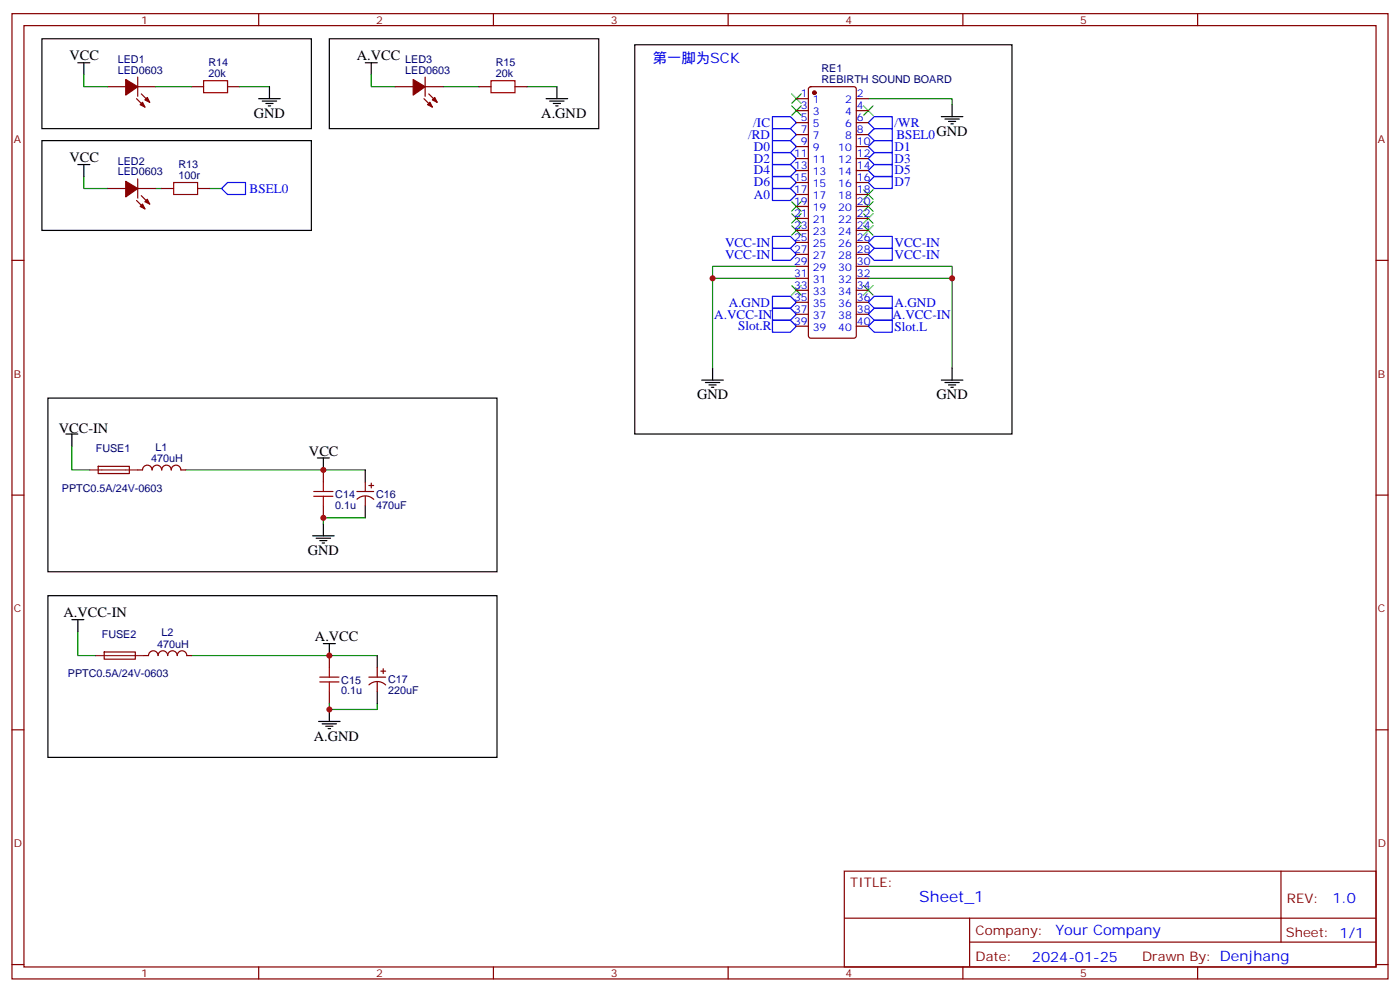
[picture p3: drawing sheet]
<svg xmlns="http://www.w3.org/2000/svg" width="412mm" height="292mm" viewBox="0 0 412 292" stroke-linecap="round" stroke-linejoin="round" font-family="sans-serif">
<g fill="none" stroke="#870000" stroke-width=".35">
<path d="M3.5 4h405.4v284.4h-405.4zM7.1 7.5h398.2v277.3h-398.2zM76.2 4v3.5M145.3 4v3.5M214.5 4v3.5M283.6 4v3.5M352.8 4v3.5M31.7 25.5h5.3M40.2 29.1l2.5 2.4M40.6 25.5h5.3M40.6 22.7v5.7M41.6 27.7l2.5 2.4"/>
<path d="M56.4 25.5h3.6M67 25.5h3.6M116.4 25.5h5.3M124.9 29.1l2.5 2.4M125.2 25.5h5.3M125.2 22.7v5.7M126.3 27.7l2.5 2.4M141.1 25.5h3.5M151.7 25.5h3.5M234.6 29.1h3.5M234.6 32.6h3.5M234.6 36.1h3.5"/>
<path d="M234.6 39.7h3.5M238.4 25.7l.4-.2h12.7l.5 .2 .2 .5v72.7l-.2 .5-.5 .2h-12.7l-.5-.2-.2-.5v-72.7zM252.2 29.1h3.6M252.2 32.6h3.6M252.2 36.1h3.6M252.2 39.7h3.6M31.7 55.5h5.3M40.2 59.1l2.5 2.4M40.6 52.7v5.6M40.6 55.5h5.3M41.6 57.6l2.5 2.5M47.6 55.5h3.6"/>
<path d="M58.2 55.5h3.5M234.6 43.2h3.5M234.6 46.7h3.5M234.6 50.2h3.5M234.6 53.8h3.5M234.6 57.3h3.5M252.2 43.2h3.6M252.2 46.7h3.6M252.2 50.2h3.6M252.2 53.8h3.6M252.2 57.3h3.6M3.5 76.7h3.6"/>
<path d="M234.6 78.5h3.5M234.6 74.9h3.5M234.6 71.4h3.5M234.6 67.9h3.5M234.6 60.8h3.5M234.6 64.3h3.5M252.2 78.5h3.6M252.2 74.9h3.6M252.2 71.4h3.6M252.2 67.9h3.6M252.2 60.8h3.6M252.2 64.3h3.6"/>
<path d="M405.3 76.7h3.6M234.6 96.1h3.5M234.6 92.6h3.5M234.6 89h3.5M234.6 85.5h3.5M234.6 82h3.5M252.2 96.1h3.6M252.2 92.6h3.6M252.2 89h3.6M252.2 85.5h3.6M252.2 82h3.6M28.9 137.4h9.2v2.1h-9.1z"/>
<path d="M40.6 138.4h1.4a1.41 1.41 0 0 1 1.4-1.4 1.41 1.41 0 0 1 1.4 1.4 1.41 1.41 0 0 1 1.4-1.4 1.41 1.41 0 0 1 1.4 1.4 1.41 1.41 0 0 1 1.4-1.4 1.41 1.41 0 0 1 1.4 1.4 1.41 1.41 0 0 1 1.5-1.4 1.41 1.41 0 0 1 1.4 1.4h1.4M95.2 138.4v3.6M3.5 145.8h3.6M95.2 149v3.5M105.1 144.8h5M105.2 147.1a3.5 3.5 0 0 1 4.9 0M107.6 142v2.8M107.6 146.2v2.8M108.7 143h1.4M109.4 142.3v1.4M405.3 145.8h3.6M30.7 192.1h9.1l.1 2-9.2 .1z"/>
<path d="M42.3 193.1h1.4a1.41 1.41 0 0 1 1.5-1.4 1.41 1.41 0 0 1 1.4 1.4 1.41 1.41 0 0 1 1.4-1.4 1.41 1.41 0 0 1 1.4 1.4 1.41 1.41 0 0 1 1.4-1.4 1.41 1.41 0 0 1 1.4 1.4 1.41 1.41 0 0 1 1.4-1.4 1.41 1.41 0 0 1 1.4 1.4h1.4M97 193.1v3.5M108.7 199.5h4.9M111.1 196.6v2.9M112.2 197.7h1.4M112.9 197v1.4M3.5 215h3.6M97 203.7v3.5M108.7 201.7a3.5 3.5 0 0 1 4.9 .1M111.1 200.9v2.8M405.3 215h3.6M248.7 256.6h156.6v28.2h-156.6z"/>
<path d="M377.3 256.6v20.9M248.7 270.5h156.5M285.6 277.5h119.6M285.6 270.5v14.1M3.5 284.1h3.6M76.2 284.8v3.6M145.3 284.8v3.6M214.5 284.8v3.6M283.6 284.8v3.6M352.8 284.8v3.6M405.3 284.1h3.6"/>
</g>
<g fill="none" stroke="#3c3" stroke-width=".35">
<path d="M233.2 27.7l2.8 2.8M233.2 31.2l2.8 2.8M236 27.7l-2.8 2.8M236 31.2l-2.8 2.8M254.4 31.2l2.8 2.8M257.2 31.2l-2.8 2.8M233.2 59.4l2.8 2.8M236 59.4l-2.8 2.8M254.4 55.9l2.8 2.8M254.4 59.4l2.8 2.8M257.2 55.9l-2.8 2.8M257.2 59.4l-2.8 2.8"/>
<path d="M233.2 62.9l2.8 2.9M233.2 66.5l2.8 2.8M236 62.9l-2.8 2.9M236 66.5l-2.8 2.8M254.4 62.9l2.8 2.9M254.4 66.5l2.8 2.8M257.2 62.9l-2.8 2.9M257.2 66.5l-2.8 2.8M233.2 84.1l2.8 2.8M236 84.1l-2.8 2.8M254.4 84.1l2.8 2.8M257.2 84.1l-2.8 2.8"/>
</g>
<g fill="none" stroke="#000" stroke-width=".35">
<path d="M12.3 11.4h79.4v26.5h-79.4zM22.9 18.5h3.6M24.7 18.5v3.5M97 11.4h79.4v26.5h-79.4zM107.6 18.5h3.5M109.4 18.5v3.5M187 13.2h111.1v114.6h-111.1zM76.2 29.1h6.3M77.3 29.8h4.2M78.3 30.5h2.1M79 31.2h.7M79.4 25.5v3.6"/>
<path d="M160.9 29.1h6.3M161.9 29.8h4.3M163 30.5h2.1M163.7 31.2h.7M164 25.5v3.6M277.3 34.4h6.3M278.3 35.1h4.3M279.4 35.8h2.1M280.1 36.5h.7M280.5 30.8v3.6M12.3 41.4h79.4v26.5h-79.4zM22.9 48.5h3.6"/>
<path d="M24.7 48.5v3.5M14.1 117.3h132.3v51.1h-132.3zM206.7 112h6.4M207.8 112.7h4.2M208.8 113.4h2.2M209.5 114.1h.8M209.9 108.4v3.6M277.3 112h6.3M278.3 112.7h4.3M279.4 113.4h2.1M280.1 114.1h.7M280.5 108.4v3.6"/>
<path d="M19.4 127.8h3.5M21.2 127.8v3.6M93.5 134.9h3.5M95.2 134.9v3.5M107.6 138.4v3.6M92.1 157.8h6.3M93.1 158.5h4.3M94.2 159.2h2.1M94.9 159.9h.7M95.2 154.3v3.5M107.6 149v3.5M14.1 175.5h132.3v47.6h-132.3z"/>
<path d="M21.2 182.5h3.5M22.9 182.5v3.6M95.2 189.6h3.6M97 189.6v3.5M111.1 193.1v3.5M93.8 212.5h6.4M94.9 213.2h4.2M96 213.9h2.1M96.7 214.6h.7M97 209v3.5M111.1 203.7v3.5"/>
</g>
<g fill="none" stroke="#008700" stroke-width=".35">
<path d="M24.7 22v3.5h7M45.9 25.5h10.5M70.6 25.5h8.8M109.4 22v3.5h7M130.5 25.5h10.6M155.2 25.5h8.8M255.8 29.1h24.7v1.7M24.7 52v3.5h7M45.9 55.5h1.7M61.7 55.5h3.6M234.6 78.5h-24.7v29.9M255.8 78.5h24.7v29.9"/>
<path d="M209.9 82h24.7M255.8 82h24.7M21.2 131.4v7h5.3M54.7 138.4h52.9M107.6 152.5h-12.4v1.8M22.9 186.1v7h5.3M56.4 193.1h54.7M97 207.2v1.8h14.1v-1.8"/>
</g>
<path d="M60 23.8h7v3.5h-7zM144.6 23.8h7.1v3.5h-7.1zM51.2 53.8h7v3.5h-7zM92.4 146.2h5.7M92.4 144.8h5.7M95.2 142v2.8M95.2 146.2v2.8M94.2 199.5h5.6M97 196.6v2.9M94.2 200.9h5.6M97 200.9v2.8" fill="none" stroke="#a10000" stroke-width=".35"/>
<g fill="#870000" stroke="#870000" stroke-width=".35">
<path d="M121.7 23.4l3.5 2.1-3.5 2.5z"/>
<path d="M125.9 30.8l.7-.7 .8 1.4z"/>
<path d="M128.1 28.7l.7 1.4-1.4-.7z"/>
<path d="M37 23.4l3.6 2.1-3.6 2.5z"/>
<path d="M41.3 30.8l.7-.7 .7 1.4z"/>
<path d="M43.4 28.7l.7 1.4-1.4-.7z"/>
<path d="M37 53.4l3.6 2.1-3.6 2.5z"/>
<path d="M41.3 60.8l.7-.7 .7 1.4z"/>
<path d="M42.7 59.4l.7-.7 .7 1.4z"/>
<circle cx="239.9" cy="27.3" r=".53"/>
</g>
<path d="M26.5 138.4h14.1M28.2 193.1h14.1" fill="none" stroke="#8c2424" stroke-width=".35"/>
<g fill="none" stroke="#00f" stroke-width=".35">
<path d="M227.5 34.4h5.3l1.8 1.7-1.8 1.8h-5.3zM227.5 37.9h5.3l1.8 1.8-1.8 1.7h-5.3zM257.5 37.9h5.3v3.5h-5.3l-1.7-1.7zM257.5 34.4h5.3v3.5h-5.3l-1.7-1.8zM67 53.8h5.3v3.5h-5.3l-1.7-1.8zM227.5 41.4h5.3l1.8 1.8-1.8 1.7h-5.3zM227.5 44.9h5.3l1.8 1.8-1.8 1.8h-5.3zM227.5 48.5h5.3l1.8 1.7-1.8 1.8h-5.3zM227.5 52h5.3l1.8 1.8-1.8 1.7h-5.3zM227.5 55.5h5.3l1.8 1.8-1.8 1.8h-5.3zM255.8 43.2l1.7-1.8h5.3v3.5h-5.3zM255.8 53.8l1.7-1.8h5.3v3.5h-5.3z"/>
<path d="M257.5 44.9h5.3v3.6h-5.3l-1.7-1.8zM257.5 48.5h5.3v3.5h-5.3l-1.7-1.8zM227.5 69.6h5.3l1.8 1.8-1.8 1.8h-5.3zM227.5 73.2h5.3l1.8 1.7-1.8 1.8h-5.3zM255.8 74.9l1.7-1.7h5.3v3.5h-5.3zM257.5 69.6h5.3v3.6h-5.3l-1.7-1.8zM227.5 87.3h5.3l1.8 1.7-1.8 1.8h-5.3zM227.5 90.8h5.3l1.8 1.8-1.8 1.7h-5.3zM227.5 94.3h5.3l1.8 1.8-1.8 1.8h-5.3zM255.8 96.1l1.7-1.8h5.3v3.6h-5.3zM255.8 92.6l1.7-1.8h5.3v3.5h-5.3zM257.5 87.3h5.3v3.5h-5.3l-1.7-1.8z"/>
</g>
<g fill="#c00">
<circle cx="97" cy="209" r=".88"/>
<circle cx="95.3" cy="152.5" r=".88"/>
<circle cx="97" cy="193.1" r=".88"/>
<circle cx="95.3" cy="138.4" r=".88"/>
<circle cx="209.9" cy="82" r=".88"/>
<circle cx="280.5" cy="82" r=".88"/>
</g>
<text font-size="4.6" fill="#00f" x="270.8" y="265.6">Sheet_1</text>
<g font-size="4.2">
<text x="20.5" y="17.8">VCC</text>
<text x="105.1" y="17.8">A.VCC</text>
<text x="74.8" y="34.7">GND</text>
<text x="159.5" y="34.7">A.GND</text>
<text x="20.5" y="47.8">VCC</text>
<text x="205.3" y="117.6">GND</text>
<text x="275.9" y="117.6">GND</text>
<text x="17.3" y="127.5">VCC-IN</text>
<text x="91" y="134.2">VCC</text>
<text x="90.7" y="163.5">GND</text>
<text x="18.7" y="181.8">A.VCC-IN</text>
<text x="92.8" y="188.9">A.VCC</text>
<text x="92.4" y="218.2">A.GND</text>
</g>
<g font-size="4.2" fill="#00f">
<text x="192.3" y="18.5">第一脚为SCK</text>
<text x="392.5" y="265.9">1.0</text>
<text x="310.9" y="275.4">Your Company</text>
<text x="304" y="283.2">2024-01-25</text>
</g>
<g font-size="3.9" fill="#00f">
<text x="220.4" y="40.9">/RD</text>
<text x="221.9" y="37.4">/IC</text>
<text x="263.5" y="37.4">/WR</text>
<text x="264" y="40.9">BSEL0GND</text>
<text x="222.1" y="44.4">D0</text>
<text x="222.1" y="47.9">D2</text>
<text x="263.5" y="44.3">D1</text>
<text x="263.5" y="47.9">D3</text>
<text x="222.1" y="51.4">D4</text>
<text x="263.5" y="51.4">D5</text>
<text x="73.5" y="56.8">BSEL0</text>
<text x="222.1" y="54.9">D6</text>
<text x="222.1" y="58.5">A0</text>
<text x="263.5" y="54.9">D7</text>
<text x="213.6" y="72.7">VCC-IN</text>
<text x="213.6" y="76.2">VCC-IN</text>
<text x="263.5" y="72.7">VCC-IN</text>
<text x="263.5" y="76.2">VCC-IN</text>
<text x="210.4" y="93.8">A.VCC-IN</text>
<text x="214.7" y="90.3">A.GND</text>
<text x="262.9" y="93.8">A.VCC-IN</text>
<text x="263.5" y="90.3">A.GND</text>
<text x="217.4" y="97.3">Slot.R</text>
<text x="263.5" y="97.4">Slot.L</text>
</g>
<g font-size="3.9" fill="#800">
<text x="250.5" y="261.2">TITLE:</text>
<text x="379.1" y="265.9">REV:</text>
<text x="287.4" y="275.4">Company:</text>
<text x="378.7" y="276">Sheet: 1/1</text>
<text x="287.4" y="283.1">Date:</text>
<text x="336.4" y="283.2">Drawn By: Denjhang</text>
</g>
<g font-size="3.2" fill="#800">
<text x="41.6" y="7">1</text>
<text x="110.8" y="7">2</text>
<text x="179.9" y="7">3</text>
<text x="249.1" y="7">4</text>
<text x="318.2" y="7">5</text>
<text x="4.1" y="42.1">A</text>
<text x="405.9" y="42.1">A</text>
<text x="4.1" y="111.3">B</text>
<text x="405.9" y="111.3">B</text>
<text x="4.1" y="180.4">C</text>
<text x="405.9" y="180.4">C</text>
<text x="4.1" y="249.6">D</text>
<text x="405.9" y="249.6">D</text>
<text x="41.6" y="287.8">1</text>
<text x="110.8" y="287.8">2</text>
<text x="179.9" y="287.8">3</text>
<text x="249.1" y="287.8">4</text>
<text x="318.2" y="287.8">5</text>
</g>
<g font-size="3.2" fill="#000080">
<text x="34.7" y="21.7">LED0603</text>
<text x="34.7" y="18.5">LED1</text>
<text x="61.4" y="22.7">20k</text>
<text x="61.4" y="19.5">R14</text>
<text x="119.4" y="21.7">LED0603</text>
<text x="119.4" y="18.5">LED3</text>
<text x="146.1" y="22.7">20k</text>
<text x="146.1" y="19.5">R15</text>
<text x="242" y="21.3">RE1</text>
<text x="242" y="24.4">REBIRTH SOUND BOARD</text>
<text x="34.7" y="51.6">LED0603</text>
<text x="34.7" y="48.5">LED2</text>
<text x="52.6" y="52.7">100r</text>
<text x="52.6" y="49.5">R13</text>
<text x="28.2" y="133.2">FUSE1</text>
<text x="44.5" y="136.1">470uH</text>
<text x="45.8" y="132.8">L1</text>
<text x="18.2" y="144.9">PPTC0.5A/24V-0603</text>
<text x="98.8" y="149.8">0.1u</text>
<text x="98.8" y="146.7">C14</text>
<text x="110.8" y="149.8">470uF</text>
<text x="110.8" y="146.6">C16</text>
<text x="30" y="187.9">FUSE2</text>
<text x="46.3" y="190.7">470uH</text>
<text x="47.6" y="187.4">L2</text>
<text x="20" y="199.6">PPTC0.5A/24V-0603</text>
<text x="100.5" y="201.3">C15</text>
<text x="114.3" y="201.3">C17</text>
<text x="100.5" y="204.5">0.1u</text>
<text x="114.3" y="204.5">220uF</text>
</g>
<g font-size="3.2" fill="#00f">
<text x="235.9" y="28.7">1</text>
<text x="252.4" y="28.7">2</text>
<text x="235.9" y="32.2">3</text>
<text x="235.9" y="35.8">5</text>
<text x="239.4" y="30.5">1</text>
<text x="239.4" y="34">3</text>
<text x="248.9" y="34">4</text>
<text x="248.9" y="30.5">2</text>
<text x="252.4" y="35.8">6</text>
<text x="252.4" y="32.2">4</text>
<text x="235.9" y="39.3">7</text>
<text x="239.4" y="37.5">5</text>
<text x="239.4" y="41.1">7</text>
<text x="248.9" y="41.1">8</text>
<text x="248.9" y="37.5">6</text>
<text x="252.4" y="39.3">8</text>
<text x="233.9" y="46.4">11</text>
<text x="235.9" y="42.8">9</text>
<text x="239.4" y="44.6">9</text>
<text x="246.9" y="44.6">10</text>
<text x="252.4" y="46.4">12</text>
<text x="252.4" y="42.8">10</text>
<text x="233.9" y="49.9">13</text>
<text x="233.9" y="53.4">15</text>
<text x="239.4" y="48.1">11</text>
<text x="239.4" y="51.6">13</text>
<text x="246.9" y="51.6">14</text>
<text x="246.9" y="48.1">12</text>
<text x="252.4" y="53.4">16</text>
<text x="252.4" y="49.9">14</text>
<text x="233.9" y="56.9">17</text>
<text x="239.4" y="55.2">15</text>
<text x="239.4" y="58.7">17</text>
<text x="246.9" y="58.7">18</text>
<text x="246.9" y="55.2">16</text>
<text x="252.4" y="56.9">18</text>
<text x="233.9" y="60.5">19</text>
<text x="233.9" y="64">21</text>
<text x="239.4" y="62.2">19</text>
<text x="239.4" y="65.8">21</text>
<text x="246.9" y="65.8">22</text>
<text x="246.9" y="62.2">20</text>
<text x="252.4" y="64">22</text>
<text x="252.4" y="60.5">20</text>
<text x="233.9" y="67.5">23</text>
<text x="233.9" y="71">25</text>
<text x="239.4" y="69.3">23</text>
<text x="246.9" y="69.3">24</text>
<text x="252.4" y="71">26</text>
<text x="252.4" y="67.5">24</text>
<text x="233.9" y="74.6">27</text>
<text x="239.4" y="72.8">25</text>
<text x="239.4" y="76.3">27</text>
<text x="246.9" y="76.3">28</text>
<text x="246.9" y="72.8">26</text>
<text x="252.4" y="74.6">28</text>
<text x="233.9" y="78.1">29</text>
<text x="233.9" y="81.6">31</text>
<text x="239.4" y="79.9">29</text>
<text x="239.4" y="83.4">31</text>
<text x="246.9" y="83.4">32</text>
<text x="246.9" y="79.9">30</text>
<text x="252.4" y="81.6">32</text>
<text x="252.4" y="78.1">30</text>
<text x="233.9" y="85.2">33</text>
<text x="233.9" y="88.7">35</text>
<text x="239.4" y="86.9">33</text>
<text x="246.9" y="86.9">34</text>
<text x="252.4" y="88.7">36</text>
<text x="252.4" y="85.2">34</text>
<text x="233.9" y="92.2">37</text>
<text x="233.9" y="95.7">39</text>
<text x="239.4" y="90.5">35</text>
<text x="239.4" y="94">37</text>
<text x="246.9" y="94">38</text>
<text x="246.9" y="90.5">36</text>
<text x="252.4" y="95.7">40</text>
<text x="252.4" y="92.2">38</text>
<text x="239.4" y="97.5">39</text>
<text x="246.9" y="97.5">40</text>
</g>
</svg>
